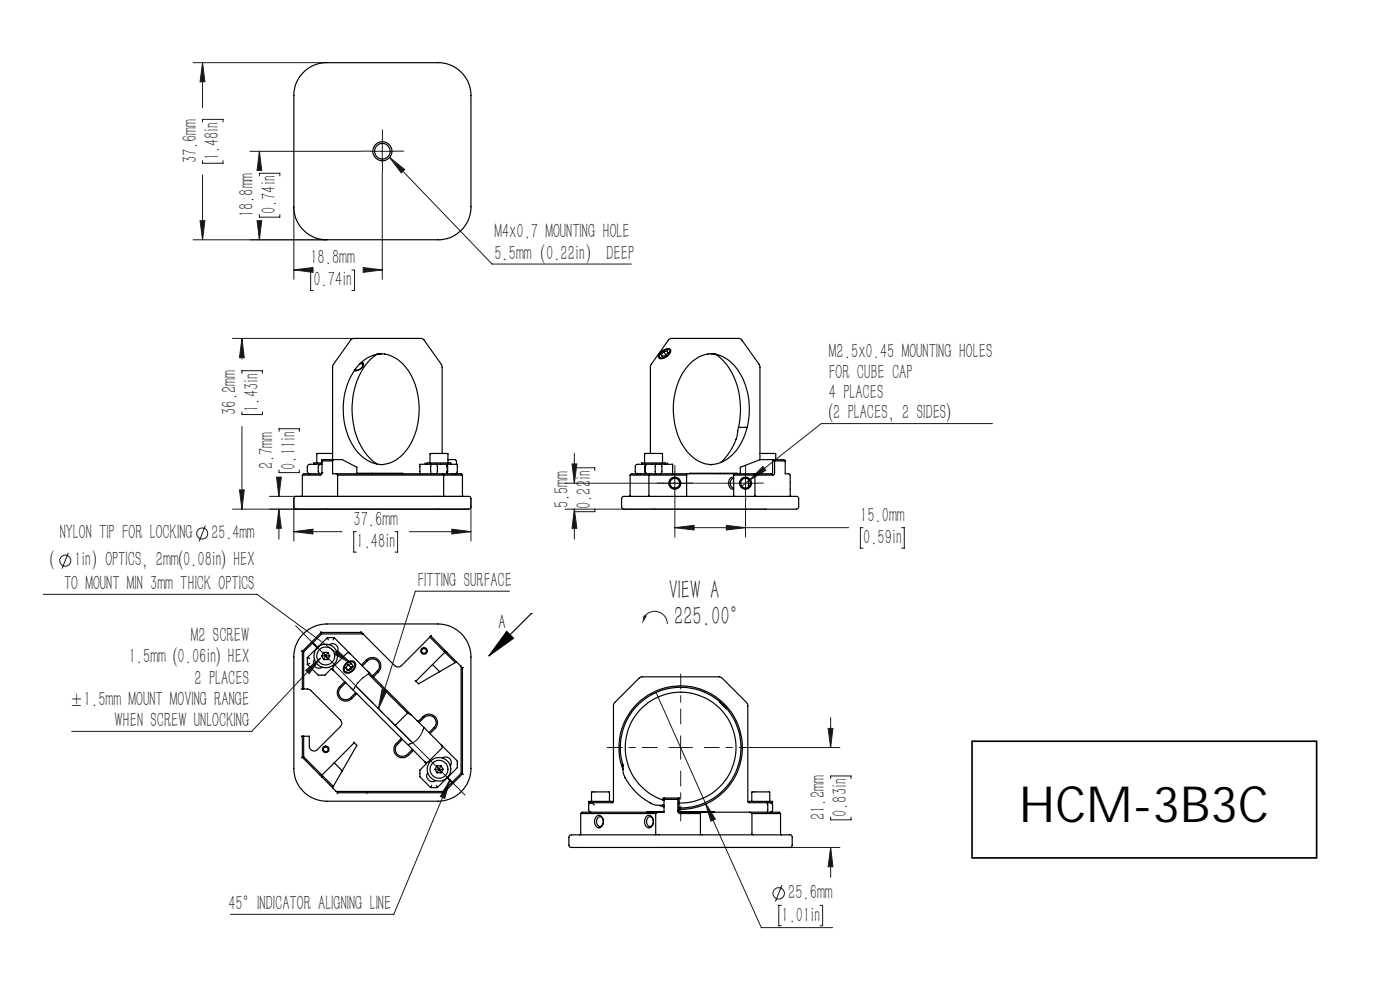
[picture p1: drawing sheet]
<svg xmlns="http://www.w3.org/2000/svg" width="297mm" height="210mm" viewBox="0 0 297 210" stroke-linecap="round" stroke-linejoin="round" font-family="sans-serif">
<path d="M107.5 133.9l1.4 1.5-5.2 3.7zM112.7 130.2l-9 8.9M112.7 130.2h.1" fill="none" stroke="#000" stroke-width=".25"/>
<path d="M107.5 133.9l1.4 1.5-5.2 3.7z" fill="#000"/>
<g fill="none" stroke="#191924" stroke-width=".21">
<path d="M14.5 117.3l-1.3 3.3M43.6 111.5l-1.4 3.4M136.6 131a2.69 2.69 0 0 1 3-1.2 2.69 2.69 0 0 1 2 2.6M165.9 187.8l-1.4 3.4"/>
<circle cx="13.9" cy="118.9" r="1.17"/>
<circle cx="42.9" cy="113.2" r="1.18"/>
<circle cx="165.2" cy="189.5" r="1.22"/>
</g>
<path d="M136.6 130.6h.7l-1.1 1.8z" fill="#191924"/>
<g fill="none" stroke="#191924" stroke-width=".21">
<path d="M41 13.3h28.3M43 13.3v9.5M43 13.3l.5 4h-1.1zM43 25.9v-.6h4.3v.6M43 34.1v.5h4.3v-.5M43 37.1v13.8M53 32.1h23.6M55 32.1l.5 4.1h-1zM55 32.1v2.1M55 37.3v-.5h4.4v.5M78.6 32.1h5M81.1 36.6v22.7"/>
<path d="M81.1 29.6v5M82.7 33.4l3.2 2.6-.8 .7zM82.7 33.4l21.7 22.6h29.5M41 50.9h28.3M42.4 46.8h1.1l-.5 4.1zM54.5 46.8h1l-.5 4.1zM55 45.5v.6h4.4v-.6M55 48.5v2.4M62.3 43.9v15.4M62.3 57.3h1.1M62.3 57.2l4.1-.4v1zM66.5 57.3h-.6v4.3h.6"/>
<path d="M74.6 57.3h.6v4.3h-.6M77.1 56.8l4 .4-4 .6zM77.7 57.3h3.4M49.3 71.8h25.7M51.3 71.8l.5 4.1h-1zM51.3 71.8v4.4M51.3 79.2v-.6h4.4v.6M51.3 87.4v.5h4.4v-.5M51.3 90.4v17.6M59.2 91.5v-.6h4.3v.6M59.2 99.7v.5h4.3v-.5M121.4 98.4h1l-.6 4.1z"/>
<path d="M121.8 96.2v6.3M121.9 99.8v-.6h4.3v.6M161.9 98.9l.6 .9-3.5 2.1zM210.5 89.8h-36.3l-15.2 12.1M50.8 103.9h1l-.5 4.1zM57.2 105.3h41.1M58.7 101.2h1l-.5 4.1zM59.2 108l.5 4.1h-1zM59.2 102.8v2.5M59.2 108v6.4M62.3 105.8v9M62.3 112.8h10.3"/>
<path d="M62.3 112.8l4.1-.6v1.1zM75.6 112.8h-.6v4.3h.6M83.8 112.8h.6v4.3h-.6M86.9 112.8h13M95.9 112.2l4 .6-4 .5zM99.4 108h-50.1M99.9 105.8v9M119.9 102.5h34.5M119.9 108h42.6M121.8 108l.6 4.1h-1zM121.8 108v6.4M121.9 108v.5h4.3v-.5"/>
<path d="M143.2 100v5M143.2 106.3v7.6M143.2 111.9h36.9M143.2 111.9l4.1-.5v1zM154.1 111.4l4 .5-4 .5zM155.6 102.5h5.1M158.1 100v5M158.2 106.3v7.6M159 101.9l-1.7 1.2M183.1 111.9h-.6v4.4h.6M191.3 111.9h.5v4.4h-.5M9.2 126.1h45.3l20.1 14.7"/>
<path d="M68 139.6l-14.6 15.5h-38.2M71.6 138l3 2.8-3.6-2zM108.1 125.4h-20l-7.8 24.9M64.8 142.2l3.2-2.6-2.4 3.3zM81 146.3l1 .3-1.7 3.7zM139.2 146.9l10.4 23.4M141.9 158.6h5M144.4 156.1v5M160 158.6h18.2M175.7 154.5h1l-.5 4.1zM176.2 152.2v6.4M95.5 165.4l-1.1 4-1-.4z"/>
<path d="M95.5 165.4l-12 28.5h-34.6M139.8 179.8h38.4M149.6 170.3l2.2 3.5-1 .4zM149.6 170.3l11.9 26.5h15.1M176.2 179.8l.5 4.1h-1zM176.2 165.2v-.6h4.3v.6M176.2 173.3v.6h4.3v-.6M176.2 179.8v6.3M165.8 192h-.6v4.4h.6M174 192h.5v4.4h-.5"/>
</g>
<path d="M98.6 168.7l-35.9-36" fill="none" stroke="#191924" stroke-width=".21" stroke-dasharray="30.3 1.4 1.4 1.4" stroke-dashoffset="7.1"/>
<path d="M78.6 32.1h-2M81.1 29.6v-2.1M81.1 34.6v2M83.6 32.1h2.1M143.2 100v-1.3M158.2 100v-1.3M140.7 102.5h-1.3M143.2 105v1.3M145.7 102.5h1.2M155.7 102.5h-1.3M158.2 105v1.3M160.7 102.5h1.2" fill="none" stroke="#191924" stroke-width=".21" stroke-dasharray="30.3 1.4 1.4 1.4"/>
<path d="M139.4 158.6h-10.6M144.4 153.6v-10.6M149.4 158.6h10.6M144.4 163.6v10.6" fill="none" stroke="#191924" stroke-width=".21" stroke-dasharray="30.3 1.4 1.4 1.4" stroke-dashoffset="27.2"/>
<g fill="#191924">
<path d="M82.7 33.4l3.2 2.6-.8 .7z"/>
<path d="M64.8 142.2l3.2-2.6-2.4 3.3zM81 146.3l1 .3-1.7 3.7zM71.6 138l3 2.8-3.6-2zM95.5 165.4l-1.1 4-1-.4z"/>
<path d="M77.1 56.8l4 .4-4 .6zM62.3 57.2l4.1-.4v1z"/>
<path d="M149.6 170.3l1.2 3.9 1-.4zM62.3 112.8l4.1-.6v1.1zM95.9 112.2l4 .6-4 .5zM143.2 111.9l4.1-.5v1zM154.1 111.4l4 .5-4 .5zM161.9 98.9l-2.9 3 3.5-2.1z"/>
<path d="M59.2 108l.5 4.1h-1zM58.7 101.2h1l-.5 4.1zM42.4 46.8h1.1l-.5 4.1zM43 13.3l.5 4h-1.1z"/>
<path d="M51.3 71.8l.5 4.1h-1zM50.8 103.9h1l-.5 4.1zM55 32.1l.5 4.1h-1zM54.5 46.8h1l-.5 4.1zM121.4 98.4h1l-.6 4.1zM121.8 108l.6 4.1h-1z"/>
<path d="M175.7 154.5h1l-.5 4.1zM176.2 179.8l.5 4.1h-1z"/>
</g>
<path d="M78.4 142.8l-.1 .1a8 8 0 0 0-3.2 3.2l-.2 .3M89.9 154.3a4.5 4.5 0 0 1-3.4 3.6" fill="none" stroke="#000" stroke-width=".21"/>
<g fill="none" stroke="#000" stroke-width=".25">
<path d="M64.4 15.3a6.7 6.7 0 0 1 4.9-2h23.6a7 7 0 0 1 7 7v23.6a7 7 0 0 1-7 7h-23.6a7 7 0 0 1-7-7v-23.6a6.6 6.6 0 0 1 2.1-5zM75.3 78.4h.1M76.3 77.2a.45 .45 0 0 1 .7 .2 .45 .45 0 0 1-.3 .6 1.19 1.19 0 0 1-1.4 .4M76.6 76.9l.5 .1a1.65 1.65 0 0 1-1.9 1.6M76.7 76.9l.2 .4M80 75.1a7 7 0 0 1 6.6 3.5 15.6 15.6 0 0 1-.6 17.1 6.8 6.8 0 0 1-5.3 2.9M80 75.2a13.1 13.1 0 0 0-5.2 10.2 14.8 14.8 0 0 0 4.4 12.4l.8 .6M80.9 75.1a7.7 7.7 0 0 0-6.5 4.7 15 15 0 0 0 2 16.7 6.9 6.9 0 0 0 4.7 2.1M139.9 75.3v.1M140 74.8a2.07 2.07 0 0 1 2.2-.7 1.38 1.38 0 0 1-1 1.7 .95 .95 0 0 1-1.5-.1zM140.3 75.2l.3 .4M140.4 74.7a1.45 1.45 0 0 1 1.7-.4 1.65 1.65 0 0 1-2.1 1.5l-.1-.4z"/>
<path d="M140.8 74.6l.7-.2 .2 .4-.5 .6-.8 .2-.1-.4M140.8 74.6l-.5 .6M140.8 74.6l.5 .7M141.6 74.1h.1M150.2 75.1h1.6M150.2 75.1a8.7 8.7 0 0 0-6.4 6.3 15.4 15.4 0 0 0 2.2 14.6 6.8 6.8 0 0 0 5 2.6M150.8 75.1a7.8 7.8 0 0 1 6.5 4.7 15 15 0 0 1-1.9 16.7 6.9 6.9 0 0 1-4.7 2.1M151.8 75.2a13.1 13.1 0 0 1 5.3 10.6v1.6l-.4 3.3M68.2 98.5a.57 .57 0 0 0-.7 .5l.1 1.2 .6 .3M68.3 98.2h-1.7v.3M68.3 98.5h-2.6l-.3 .1-.2 .4v1l.2 .4 .3 .1M68.3 97.8h2.3"/>
<path d="M70.6 96.2h-3.4v2M70.6 97.8v2.7h27.2l.3 .3M70.7 97.5l-.1 .3M90.1 98.2l.4 .3M90.6 98.5v-.3h5v.3M91.2 98.2l.1-2h3.7v2M91.6 98.5l-.2 .3v1.4l.2 .3M92.6 98.5l.2 .3v1.4l-.2 .3M93.8 96.2v-18.4l-.2-.5-3.7-5.3-.5-.2h-14.4l-.5 .2-3.9 5.6v19.9M94.9 98.7v1.6M94.9 98.7v.3M95 97.5h1.6l.2 .3v.7"/>
<path d="M95.6 98.5h-6.5v2M95.6 98.5h1.4v1.7l-.5 .3M136.1 98.5v-.3h5v.3M136.7 98.2l.1-2h3.7l.1 2M136.9 98.7v.3M136.9 98.7l-.1 .2 .1 1.4M136.9 98.7v1.6M138 96.2v-18.4l.1-.4 3.8-5.4 .5-.2h14.4l.5 .2 3.9 5.6v19.9M139.2 98.5l-.2 .3v1.4l.2 .3M140.2 98.5l.2 .3v1.4l-.2 .3M141.6 98.2l-.3 .3M156.7 90.7a11.2 11.2 0 0 1-3.8 7.4"/>
<path d="M156.7 90.7h1.8M161.2 96.2h3.3l.1 1.3M164.3 97.8v2.6l-.3 .4h-8.4M164.3 97.8l-.4-.3-.1 3h-18.1M164.3 97.8h2.3M166.6 97.8v2.7h.8l.2 .3v4.3l.3 .2M166.6 97.8l-.3-.3h-5l-4.2 1.6v1.2l-.2 .2M62.5 105.4l.2-.1h36.8l.4 .4v1.9l-.5 .4h-36.6l-.5-.4v-1.9zM64.1 100.8v4.3l-.2 .2M68.2 100.5h-3.8l-.3 .3M68.3 100.3h.1M68.3 100.3l-.3 .5h-3.9"/>
<path d="M68.3 100.3l-.1 .2M68.3 100.3v-2.8h4.3l3.1 1.6v1.4M71.3 100.5l.3 .3M71.6 100.8l-.1 4.5M71.6 100.8h26.5M73.3 102h.5v1.5h.7v.3h-1.2zM74.7 102h.4a.71 .71 0 0 1 1 .5l-.3 .3a.49 .49 0 0 1 .4 .6 .49 .49 0 0 1-.6 .4h-.3v-.3l.4-.1 .1-.2-.5-.2v-.3l.3-.2-.4-.2v1.5h-.5zM75.2 102.7h.1M75.7 100.4l9.8 .1M76.2 102h1.4v.3h-.5v1.5h-.4v-1.5h-.5zM77.9 102.1l1.2-.1v.4l-.9 .1 .1 .2h.3l.1 .4h-.4v.2l.8 .1v.4l-1.3-.2zM78.6 102.7h.1"/>
<path d="M78.8 102.7h.3v.4h-.3zM79 100.4l-.1 .1M79.2 102h.5v.6l.7-.6h.6l-.9 .8 1 1h-.6l-.8-.8v.8h-.5zM83.2 102.4a.59 .59 0 0 1 .9 .1v.2a.47 .47 0 0 0-.7 .1 .47 .47 0 0 0 .1 .6 .47 .47 0 0 0 .6 0v.1a.6 .6 0 0 1-.7 .3 .6 .6 0 0 1-.4-.7zM84.6 102.5v1.2l-.1 .1-.2-.1 .1-1.4h.4l.4 1.1 .4-1 .4-.1 .1 1.5h-.2l-.1-.1v-1.2M84.6 102.5h.1M84.6 102.5l.5 1.3h.1l.2-.1 .4-1.2M85.8 102.5h.1M86.3 103.1l.6 .1-.6 .1zM87.1 102.4l.5-.1a.38 .38 0 0 1 .4 .2 .38 .38 0 0 1-.3 .5l.3 .1a.52 .52 0 0 1-.3 .7 .52 .52 0 0 1-.6-.3 .32 .32 0 0 0 .4 .1 .32 .32 0 0 0 .2-.4l-.5-.1v-.2a.28 .28 0 0 0 .4 0 .28 .28 0 0 0 0-.4l-.5 .1zM87.7 103h.1M88.3 102.4l.5-.1a.4 .4 0 0 1 .5 .2 .4 .4 0 0 1-.2 .5 .44 .44 0 0 1 .3 .6 .44 .44 0 0 1-.6 .2l-.5-.1z"/>
<path d="M88.6 103.1l.5 .1v.2l-.5 .2zM88.6 102.5l.4 .1v.3h-.4zM89.7 102.4l.4-.1a.38 .38 0 0 1 .4 .3 .38 .38 0 0 1-.2 .4h.1a.5 .5 0 0 1 .1 .7 .5 .5 0 0 1-.7 .1l-.2-.1v-.2h.7l-.1-.3-.5-.1 .1-.2a.28 .28 0 0 0 .3 0 .28 .28 0 0 0 .1-.4l-.5 .1zM90.3 103h.1M91 102.4a.59 .59 0 0 1 .9 .1v.2a.47 .47 0 0 0-.6 .1 .47 .47 0 0 0 0 .6 .47 .47 0 0 0 .6 0v.1a.6 .6 0 0 1-.7 .3 .6 .6 0 0 1-.4-.7zM94 100.5l.1 .3 .1 4.5M94.9 100v.3M96.8 100.4v.1M98.1 100.8v4.3l.2 .2M132.1 105.4l36.9-.1 .4 .4v1.9l-.5 .4h-36.5l-.5-.4v-1.9zM133.7 100.8v4.3l-.2 .2M133.7 100.8h12"/>
<path d="M135.3 100.5l-.3-.1-.2-.3v-1.2l.1-.3 .4-.1h7.4v2M136.9 100v.3M137.8 100.5l-.1 .3-.1 4.5M145.7 100.5v4.8M145.7 100.5h-11.7l-.3 .3M146.3 100.5h10.1M152.8 100.4l.1 .1M155.6 100.5v4.8M155.6 101.2a1.32 1.32 0 0 0-1.1 1 1.32 1.32 0 0 0 .6 1.4l.5 .1M155.6 101.5a1.07 1.07 0 0 0-.7 1 1.07 1.07 0 0 0 .7 1M158.8 101.7v1.6M160 100.5l.2 .3v4.5"/>
<path d="M167.6 103.8h.1M167.6 102.4h.1M63.9 138.1l.2 .1M64.1 138.2l.3 .1M64.1 138.2v8M64.4 134.4a7.1 7.1 0 0 1 4.9-2h23.6a7 7 0 0 1 7 7v23.6a7 7 0 0 1-7 7h-23.6a7 7 0 0 1-7-7v-23.6a6.7 6.7 0 0 1 2.1-5zM64.4 138.3v7.9M65.2 139.5l.5 .2M65.2 139.5v1.4M66.3 136.4l-1.9 1.9M66.3 136.4l1 1M66.4 136.3l-.1 .1"/>
<path d="M66.4 136.3l1 1M66.7 139.9a1.19 1.19 0 0 0 .1 1.5 1.19 1.19 0 0 0 1.6 .1M67.3 137.4h.1M67.3 137.4l-2.1 2.1M67.4 137.3h.1M68.1 134v.2M68.1 134.2l-4 4M68.1 134.2l.1 .3M68.1 134.2h8.6M68.2 139.1l.5 .8M68.2 139.1h1.8M68.2 134.5l-1.8 1.8"/>
<path d="M68.2 134.5h8.8M68.7 139.9h.8M68.7 138.4l-.5 .7M68.7 138.4h.8M68.7 138.4l.4 .7M69.1 139.1l.4 .8M69.1 139.1l-.4 .8M69.5 135.3l.2 .4M69.5 135.3h1.4M69.5 135.3l-2.1 2M69.5 138.4l.5 .7M69.5 138.4l-.4 .7"/>
<path d="M69.8 136.8a1.21 1.21 0 0 1 1.6 .1 1.21 1.21 0 0 1 .1 1.5M70 139.1l-.5 .8M70.9 135.3l-.2 .4M70.9 135.3l3.3 3.3M74.2 138.6l13 13M74.2 138.6l-.3-.1-.4 .1-2.9 2.9v.4l.1 .3M76.5 134l.2 .2M76.7 134.2l7 7a1.02 1.02 0 0 0 1.5 0l6-6.1M91.2 135.1l3.2 3.3M91.4 134.9l3.4 3.5M91.4 134.9l-.2 .2M91.5 134.8l-.1 .1"/>
<path d="M94.4 138.4h.4M94.4 138.4l-6.2 6.1M94.4 138.4l2.2 2.1M94.8 138.4l2 2M63.9 146.2h.2M63.9 156.2h.2M64.1 146.2h1.1l.6 .1 6.4 6.4a1.03 1.03 0 0 1 0 1.4l-4.9 4.9a1 1 0 0 1-1.1 .2 1 1 0 0 1-.6-.9v-2.1h-1.5M64.1 156.2v4.5M64.4 156.2v4.3M65.2 140.9l2.3 2.3h1.4l1.4-1.4 .4 .4M65.7 140.7l-.5 .2M70.7 142.2l19.4 19.4"/>
<path d="M73.1 144.6a3.4 3.4 0 0 0-1.5 1.9 1.79 1.79 0 0 0 .8 2 1.79 1.79 0 0 0 2.2-.3l1.1-1.1M73.3 144.8l-1 1.1a1.5 1.5 0 0 0 0 2.1 1.5 1.5 0 0 0 2.1 0l1.1-1.1M73.4 140.7a1.17 1.17 0 0 1 1.1-.5 1.17 1.17 0 0 1 1 .7 1.7 1.7 0 0 1-2.5 1.7 1.44 1.44 0 0 1 .4-1.9zM73.4 141.7l.5 .5M73.4 140.9a.95 .95 0 0 1 1.1-.6 .95 .95 0 0 1 .8 1 1.38 1.38 0 0 1-2.1 1.1l-.1-.8zM73.8 141l.8-.2 .3 .5-.5 .7-.7 .2-.3-.5M73.8 141l-.4 .7M73.8 141l.6 .6M74.2 141.9l-.1 .2M74.4 141.6l.4-.1-.6 .4M74.4 141.6l-.2 .3M75 157.4l.1 .1"/>
<path d="M75.1 157.5l.6 .6-5 8.7M75.1 157.5l-4.2 4.3M75.4 145.5l12.1 12.1M76.7 141.1a4 4 0 0 1 1.8-1.6 1.81 1.81 0 0 1 2.1 .9 1.81 1.81 0 0 1-.3 2.2l-1.1 1M76.9 141.3l1-1.1a1.51 1.51 0 0 1 2.2 0 1.51 1.51 0 0 1-.1 2.1l-1 1.1M78.1 142.9l8.4 8.4M85.2 156.6a3.8 3.8 0 0 0-1.6 1.9 1.82 1.82 0 0 0 .9 2 1.82 1.82 0 0 0 2.1-.3l1.1-1M85.4 156.8l-1.1 1.1a1.5 1.5 0 0 0 0 2.1 1.5 1.5 0 0 0 2.1 0l1.1-1M86.5 151.3l-2.6 2.5-.2-.1M86.5 151.3l.7 .3M87.2 151.6l6.5 6.5M88.1 144.4l.1 .1"/>
<path d="M88.7 153.1a4.2 4.2 0 0 1 1.9-1.6 1.79 1.79 0 0 1 2 .9 1.79 1.79 0 0 1-.3 2.1l-1.1 1.1M88.9 153.3l1.1-1.1a1.5 1.5 0 0 1 2.1 0 1.5 1.5 0 0 1 0 2.1l-1.1 1.1M91.8 141l1.5 1.5M93.3 142.5l-4.5 2.6-.6-.6M93.7 158.1l.1 .2-.1 .5-2.9 2.8-.2 .1-.5-.1M93.7 158.1l3.3 3.4v1.3l-2 2.1M96.6 140.5l-3.3 2M96.8 140.4l-.2 .1M96.8 140.4l1 .9M97.8 141.3v22.7M97.8 141.3l.3 .4M98.1 141.7v22.5"/>
<path d="M98.3 141.6l-.2 .1M152.7 148.9l.9 1 .4 .4h.1M64.1 160.7l4.2 4.1M64.1 160.7l-.2 .1M64.4 160.5l3.9 3.9M64.4 160.5l-.3 .2M68.3 164.4l2.4 2.4M68.3 164.8l2.3 2.3M68.3 164.4v.4M70.6 167.1l.7 .8M70.7 166.8l-.1 .3M70.9 161.8l1.7 1.7"/>
<path d="M70.9 161.8l-2.6 2.6M71.3 167.9h22.7M71.3 167.9l.3 .3M71.6 168.2l-.1 .2M71.6 168.2h22.5M77.8 168.2h.1M90.1 161.6l.4 .4-1.4 1.4v1.4l2.3 2.3M90.7 163.9a1.22 1.22 0 0 0 .2 1.5 1.22 1.22 0 0 0 1.5 .2M91.4 167.1h1.4M91.6 166.6l-.2 .5M92.3 163.2l.4 .7M92.3 163.2h1.7"/>
<path d="M92.6 166.6l.2 .5M92.7 163.9h.9M92.7 162.4h.9M92.7 162.4l-.4 .8M92.7 162.4l.4 .8M93.1 163.2l-.4 .7M93.1 163.2l.5 .7M93.6 162.4l.4 .8M93.6 162.4l-.5 .8M93.9 160.8a1.19 1.19 0 0 1 1.5 .1 1.19 1.19 0 0 1 .1 1.5M94 167.9l.1 .3M94 163.2l-.4 .7"/>
<path d="M94.1 168.2l.1 .2M94.9 165h.1M94.9 165l-2.1 2.1M94.9 165l.9 1M95 164.9h.1M95 164.9l1 1M97.8 164l-3.8 3.9M97.8 164l.3 .2M98.1 164.2h.2M98.1 164.2l-4 4M120.8 177.3l.3-.2h46.6l.4 .4v1.9l-.4 .4h-46.6l-.4-.5zM123.2 172.6v4.3l-.2 .2"/>
<path d="M123.2 172.6h15.9M125.4 170.3h-.5v-.3h5v.3M125.4 170.3l.7 .5M125.4 170.3l-.4 .1-.1 .3v1.2l.2 .3 .3 .1M125.4 170.3h4.5M125.5 170v-2h3.8v2M126.5 173.2a.93 .93 0 0 1 1.1 0 .93 .93 0 0 1 .4 1 1.03 1.03 0 0 1-.3 1 1.03 1.03 0 0 1-1 .3 1.67 1.67 0 0 1-.2-2.3zM126.9 173.4a.75 .75 0 0 1 .9 .1 .75 .75 0 0 1 .2 .8 .73 .73 0 0 1-.6 1 .73 .73 0 0 1-.8-.8l.1-.7zM129.9 170.3l.2-.3 .1-20.6 5.4-5.6 .6-.2h16.4l.6 .2 5.4 5.6 .1 20.7 .2 .2h4.5M132.2 163.2v.5a7 7 0 0 0 2.1 3.6 9.2 9.2 0 0 0 5 3.5h.5M132.2 163.2a13.1 13.1 0 0 1 9.2-17.4 13.1 13.1 0 0 1 16 11.4 13.1 13.1 0 0 1-13.3 14.5M132.2 162.4a12.8 12.8 0 0 1 9.7-16.4 12.8 12.8 0 0 1 15.2 11.5 12.8 12.8 0 0 1-13 13.9"/>
<path d="M132.2 162.4v.8M132.2 162.2v.2M137.2 173.2a.93 .93 0 0 1 1.1 0 .93 .93 0 0 1 .3 1 1.02 1.02 0 0 1-.3 1 1.02 1.02 0 0 1-1 .3 1.58 1.58 0 0 1-.1-2.3zM137.5 173.4a.9 .9 0 0 1 1 .3 .9 .9 0 0 1 0 1.1 .67 .67 0 0 1-.8 .5 .67 .67 0 0 1-.5-.8v-.5zM139.1 172.6l-.1 4.5M139.5 172.3l-.4 .3M139.8 170.8l1.1 .4M140.6 170.8l.3 .1M140.6 170.8h-.8M140.6 172.2v.1M140.8 170.7l-.2 .1M140.9 172.2l-3.7 .1"/>
<path d="M140.9 169.8a11.7 11.7 0 0 1-5.3-19.1 11.7 11.7 0 0 1 19.6 3.2 11.7 11.7 0 0 1-11.1 16.4M140.9 169.6v2.7h-17.4l-.3 .3M140.9 169.6h2.9M141 169.3l-.1 .3M143.8 169.6v2.6l.2 .3 4.6 .1M144.1 169.3l.1 2.9 4.4 .1M144.1 169.3h-3.4l-.1 .4M144.1 169.3l-.3 .3M144.1 172.2l7.5 .1M148.6 172.3v4.8M148.6 172.3h16.7l.3 .3M158.9 170.3v-.3h5v.3h-.5"/>
<path d="M159.1 172.3l.4 .3M159.5 170v-2h3.7l.1 2M159.5 172.6v4.3l.3 .2M159.5 172.6h6.1M162.7 170.3l.2 .3v1.4l-.2 .3M163.4 170.3l.4 .1 .1 .4v1.2l-.5 .3M165.6 172.6v4.3l.2 .2"/>
<circle cx="81.1" cy="32.1" r="1.64"/>
<circle cx="81.1" cy="32.1" r="2.02"/>
<circle cx="143.1" cy="102.5" r="1.27"/>
<circle cx="143.2" cy="102.5" r="1.03"/>
<circle cx="158.2" cy="102.5" r="1.03"/>
<circle cx="158.2" cy="102.5" r="1.27"/>
<circle cx="69.1" cy="139.1" r="2.5"/>
<circle cx="69.1" cy="139.2" r="1.91"/>
<circle cx="90" cy="138.1" r=".5"/>
<circle cx="90" cy="138.1" r=".69"/>
<circle cx="69.1" cy="158.9" r=".5"/>
<circle cx="69.1" cy="159" r=".7"/>
<circle cx="93.1" cy="163.2" r="1.9"/>
<circle cx="93.1" cy="163.2" r="2.5"/>
</g>
<path d="M72.3 101.7h19.8v2.5h-19.8z" fill="#fff" stroke="#fff" stroke-width=".35"/>
<path d="M206.2 157.2h73.1v24.8h-73.1z" fill="none" stroke="#000" stroke-width=".35"/>
<text font-size="10.6" x="216.1" y="174.4">HCM-3B3C</text>
<g font-size="5.6" fill="#191924">
<text x="141.9" y="127">VIEW A</text>
<text x="143" y="132.7">225.00°</text>
</g>
<g font-size="4.4" fill="#191924">
<text x="41.7" y="34.7" transform="rotate(-90 41.7 34.7)">37.6mm</text>
<text x="46.4" y="34" transform="rotate(-90 46.4 34)">1.48in</text>
<text x="53.8" y="46.1" transform="rotate(-90 53.8 46.1)">18.8mm</text>
<text x="58.5" y="45.5" transform="rotate(-90 58.5 45.5)">0.74in</text>
<text x="104.9" y="50.6">M4x0.7 MOUNTING HOLE</text>
<text x="65.8" y="56">18.8mm</text>
<text x="104.9" y="55.1">5.5mm（0.22in） DEEP</text>
<text x="66.5" y="60.7">0.74in</text>
<text x="175.9" y="76">M2.5x0.45 MOUNTING HOLES</text>
<text x="175.9" y="80.3">FOR CUBE CAP</text>
<text x="50.1" y="88" transform="rotate(-90 50.1 88)">36.2mm</text>
<text x="54.8" y="87.4" transform="rotate(-90 54.8 87.4)">1.43in</text>
<text x="175.9" y="84.6">4 PLACES</text>
<text x="175.9" y="89">(2 PLACES，2 SIDES)</text>
<text x="57.9" y="99.5" transform="rotate(-90 57.9 99.5)">2.7mm</text>
<text x="62.7" y="99.7" transform="rotate(-90 62.7 99.7)">0.11in</text>
<text x="120.6" y="107.8" transform="rotate(-90 120.6 107.8)">5.5mm</text>
<text x="125.3" y="108" transform="rotate(-90 125.3 108)">0.22in</text>
<text x="75" y="111.5">37.6mm</text>
<text x="182.5" y="110.7">15.0mm</text>
<text x="12.7" y="114.4">NYLON TIP FOR LOCKING</text>
<text x="75.6" y="116.2">1.48in</text>
<text x="183.1" y="115.4">0.59in</text>
<text x="8.8" y="120.2">（</text>
<text x="13.6" y="125.2">TO MOUNT MIN 3mm THICK OPTICS</text>
<text x="88.6" y="124.5">FITTING SURFACE</text>
<text x="40.5" y="136.2">M2 SCREW</text>
<text x="27.3" y="140.7">1.5mm (0.06in) HEX</text>
<text x="14.7" y="149.7">±1.5mm MOUNT MOVING RANGE</text>
<text x="41.3" y="145.2">2 PLACES</text>
<text x="24.3" y="154.2">WHEN SCREW UNLOCKING</text>
<text x="175" y="174" transform="rotate(-90 175 174)">21.2mm</text>
<text x="179.7" y="173.3" transform="rotate(-90 179.7 173.3)">0.83in</text>
<text x="167.2" y="190.8">25.6mm</text>
<text x="48.4" y="193.1">45°INDICATOR ALIGNING LINE</text>
<text x="165.8" y="195.5">1.01in</text>
</g>
<text font-size="4.4" x="105.8" y="133.5">A</text>
<g font-size="4.2" fill="#191924">
<text x="44.9" y="114.4">25.4mm</text>
<text x="15.8" y="120.2">1in）OPTICS，2mm(0.08in) HEX</text>
</g>
</svg>
